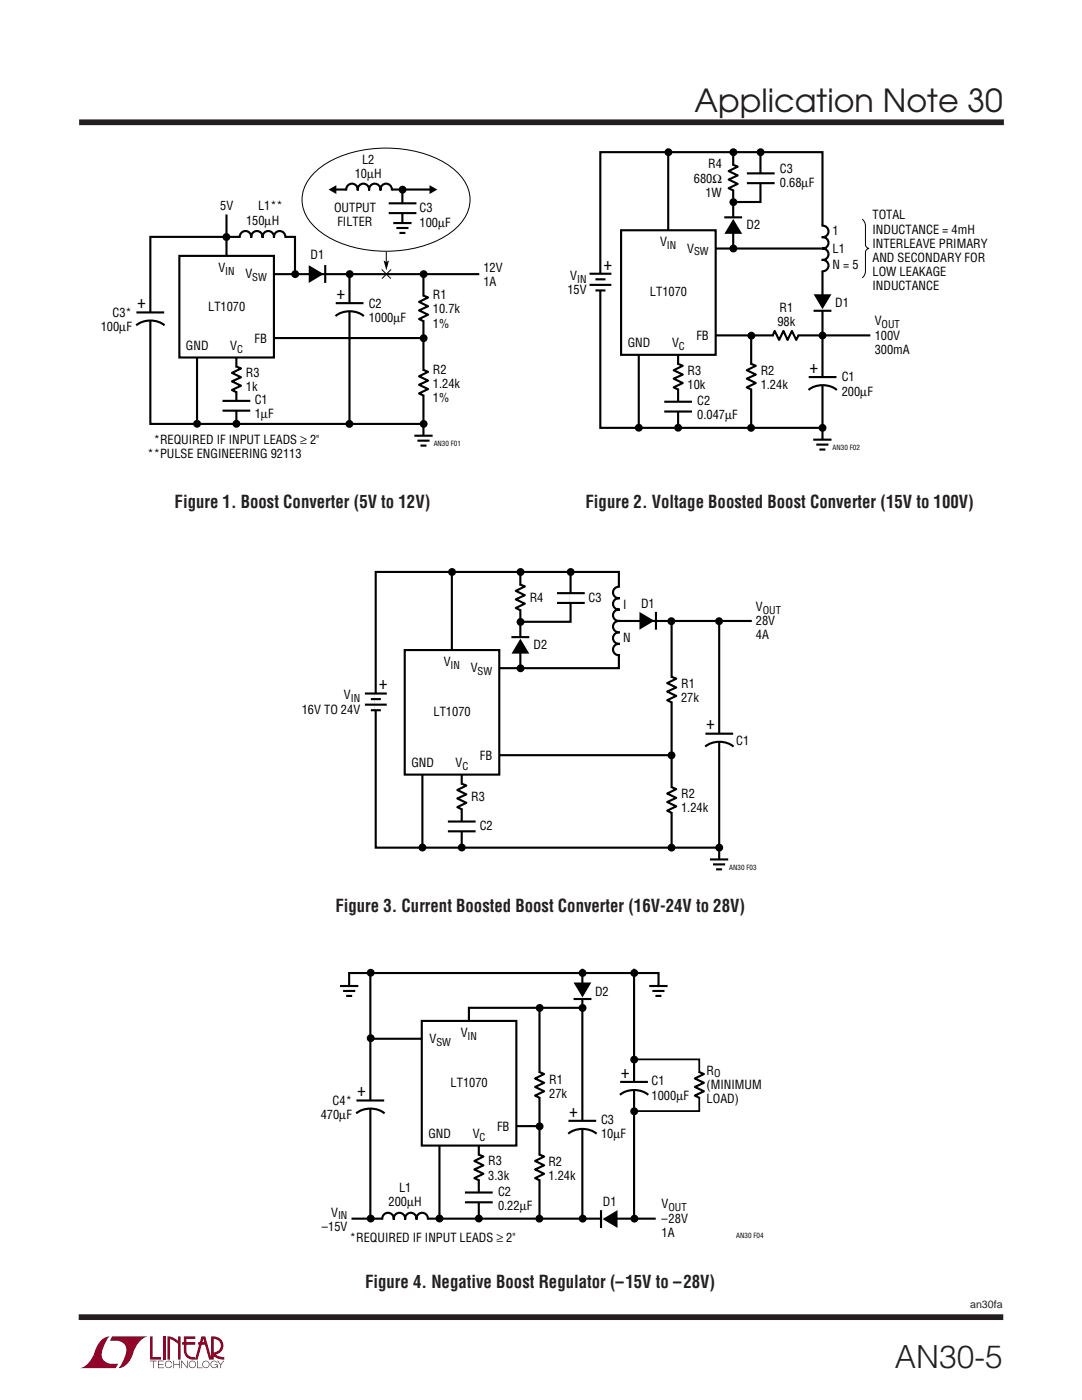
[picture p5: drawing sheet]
<svg xmlns="http://www.w3.org/2000/svg" width="216mm" height="279mm" viewBox="0 0 216 279" stroke-linecap="round" stroke-linejoin="round" font-family="sans-serif">
<path d="M15.8 24.4h184.5M15.7 262.9h184.5" fill="none" stroke="#231f20" stroke-width="1.1" stroke-linecap="butt"/>
<g fill="#900126">
<path d="M30 266.7h.5v4.1h1.6v.5h-2.1z"/>
<path d="M19.9 267.8a2.65 2.65 0 0 1 2-1.1 5.2 5.2 0 0 0-1.5 4.2 2.65 2.65 0 0 0 3.2 1.3l-.5 .8h-7.2a5 5 0 0 0 3.2-3.8z"/>
<path d="M22.4 266.7h7.2a5 5 0 0 0-3.2 3.9 3.3 3.3 0 0 1-2.8 2.4 5.2 5.2 0 0 0 1.5-4.2 2.65 2.65 0 0 0-3.2-1.2z"/>
<path d="M32.5 266.7h.5v4.6h-.5z"/>
<path d="M33.4 266.7l1.1 .2 1 .7v-.9h.5v4.6h-.5v-3.1l-1.6-1v4.1h-.5z"/>
<path d="M29.9 271.6h1.4v.1h-.6v1.3h-.2v-1.3h-.6z"/>
<path d="M31.5 271.6h1.2v.1h-1v.5h.9v.1h-.9v.6h1v.1h-1.2z"/>
<path d="M34.6 271.6h.1v.6h1.1v-.6h.1v1.4h-.1v-.7h-1.1v.7h-.1z"/>
<path d="M36.2 271.6h.1l1 1.2v-1.2h.2v1.4h-.2l-1-1.3v1.3h-.1z"/>
<path d="M39.3 271.6h.2v1.3h.9v.1h-1.1z"/>
<path d="M43.3 271.6h.2l.5 .7 .6-.7h.1l-.6 .8v.6h-.1v-.6z"/>
<path d="M36.7 266.7h2.3v.5h-1.8v.7h1.8v.5h-1.8v1.2a1.35 1.35 0 0 0 1.7 1.2v.5l1.3-4.6h.8l1.1 4.2v-4.2a1.88 1.88 0 0 1 2.4 1.4 1.88 1.88 0 0 1-1.5 2.3l.8 .3 1 .1v.5h-.5a3.4 3.4 0 0 1-1.8-.7v-.7a1.37 1.37 0 0 0 1.5-1.2 1.37 1.37 0 0 0-1.4-1.5v4.1h-.9l-.8-2.9h-1.4v-.5h1.3l-.2-.7-1.2 4.1a2.1 2.1 0 0 1-2.7-1.3v-1.6h-.4v-.5h.4z"/>
<path d="M37.9 271.8a.74 .74 0 0 1 1.1 .1 .74 .74 0 0 1-.4 1.1 .74 .74 0 0 1-.9-.7h.1a.61 .61 0 0 0 .8 .5 .61 .61 0 0 0 .2-1 .61 .61 0 0 0-1 .3v.2h-.1z"/>
<path d="M40.6 271.8a.74 .74 0 0 1 1.1 .1 .74 .74 0 0 1-.4 1.1 .74 .74 0 0 1-.9-.7h.1a.61 .61 0 0 0 .8 .5 .61 .61 0 0 0 .2-1 .61 .61 0 0 0-1 .3v.2h-.1z"/>
<path d="M42.2 271.8a.74 .74 0 0 1 1.2 .2h-.1a.6 .6 0 0 0-1-.2 .6 .6 0 0 0 .1 1 .6 .6 0 0 0 .9-.4h-.5v-.1h.7v.7h-.2v-.3a.74 .74 0 0 1-1.1 .2 .74 .74 0 0 1 0-1.1z"/>
<path d="M33.1 271.8a.73 .73 0 0 1 1.2 .3h-.1a.6 .6 0 0 0-.9-.3 .6 .6 0 0 0 0 1 .6 .6 0 0 0 .9-.3h.1a.74 .74 0 0 1-1.1 .4 .74 .74 0 0 1-.1-1.1z"/>
</g>
<g fill="none" stroke="#000" stroke-width=".42">
<path d="M45.2 42.8v12.1M47.8 47.5a1.16 1.16 0 0 1 1.2-1.4 1.16 1.16 0 0 1 1.1 1.4 1.15 1.15 0 0 1 1.2-1.4 1.15 1.15 0 0 1 1.1 1.4 1.15 1.15 0 0 1 1.1-1.4 1.15 1.15 0 0 1 1.2 1.4 1.16 1.16 0 0 1 1.1-1.4 1.16 1.16 0 0 1 1.1 1.4M48.1 54.7h47.5M58.9 54.9v-7.6h-28.9v37.3h54.5M64.9 52.9v3.6M69.7 54.7v29.8M84.4 58.9l1 .5-1.8 .9 1.8 .8-1.8 .8 1.8 .9-1.8 .9 1 .4M84.5 54.7v33.8M27.2 64.9a4.7 4.7 0 0 1 5.6 0M27.2 62.4h5.6M39.3 70.6v14M47.1 73.1l1 .4-1.8 .9 1.8 .9-1.8 .8 1.8 .9-1.8 .8 1 .5"/>
<path d="M47.2 70.6v14M48.1 67.5h36.4M66.9 63.1a4.7 4.7 0 0 1 5.7 0M67 60.5h5.5M84.4 73.8l1 .4-1.8 .9 1.8 .9-1.8 .8 1.8 .9-1.8 .8 1 .5M44.4 80h5.5M44.4 82h5.5"/>
</g>
<path d="M47.9 47.3h9M62.6 54.7h2.3M84.5 59.1v4.9M30 62.4v1.6M47.2 73.3v4.8M69.8 60.5v1.6M84.5 74v4.8M47.2 80v2" fill="none" stroke="#fff" stroke-width=".71" stroke-linecap="butt"/>
<g fill="#000">
<path d="M61.6 52.9l3 1.8-3 1.8z"/>
<circle cx="45.2" cy="47.3" r=".79"/>
<circle cx="58.9" cy="54.7" r=".79"/>
<circle cx="69.8" cy="54.7" r=".79"/>
<circle cx="84.5" cy="54.7" r=".79"/>
<circle cx="84.5" cy="67.5" r=".79"/>
<circle cx="47.2" cy="84.6" r=".79"/>
<circle cx="69.7" cy="84.6" r=".79"/>
<circle cx="84.5" cy="84.6" r=".79"/>
</g>
<path d="M35.8 51.1h18.9v20.2h-18.9z" fill="#fff"/>
<g fill="none" stroke="#000" stroke-width=".42">
<path d="M66.7 37.8h19.4M69.1 38a1.16 1.16 0 0 1 1.1-1.3 1.16 1.16 0 0 1 1.2 1.3 1.15 1.15 0 0 1 1.1-1.3 1.15 1.15 0 0 1 1.1 1.3 1.15 1.15 0 0 1 1.2-1.3 1.15 1.15 0 0 1 1.1 1.3 1.16 1.16 0 0 1 1.2-1.3 1.16 1.16 0 0 1 1.1 1.3M80.3 37.8v8M133.3 30.5v19.3M146.2 32.8l1 .5-1.8 .8 1.8 .9-1.8 .8 1.8 .9-1.8 .9 1 .4M146.3 30.5v19.3M149 34.6h5.6M149 36.6h5.6M151.7 30.4v9.9h-5.4M35.8 51.1h18.9v20.2h-18.9zM77.6 40.6h5.5M77.6 42.5h5.5"/>
<path d="M78.5 44.5h3.6M79.1 45.5h2.4M79.7 46.5h1.2M136.3 49.6h27.6M148.1 43.4h-3.6M164 45a1.16 1.16 0 0 1 1.3 1.2 1.16 1.16 0 0 1-1.3 1.1 1.15 1.15 0 0 1 1.3 1.2 1.15 1.15 0 0 1-1.3 1.1 1.15 1.15 0 0 1 1.3 1.1 1.15 1.15 0 0 1-1.3 1.2 1.16 1.16 0 0 1 1.3 1.1 1.16 1.16 0 0 1-1.3 1.1M127.5 70v15.4M135.2 72.6l1 .4-1.8 .9 1.8 .9-1.8 .8 1.8 .8-1.8 .9 1 .5M135.3 70v15.4M136.3 66.9h37.4M149.8 72.6l1 .4-1.8 .9 1.8 .9-1.8 .8 1.8 .8-1.8 .9 1 .5M149.9 67v18.3"/>
<path d="M161.3 77.8a4.7 4.7 0 0 1 5.7 0M161.4 75.3h5.5M162.3 62h3.6M82.7 87h3.6M83.3 87.9h2.4M83.9 88.9h1.2M132.5 80.2h5.6M132.5 82.1h5.6M164.1 85.4h-44.3v-55h44.3v57.8"/>
</g>
<g fill="#000">
<path d="M65.6 37.8l1.5-.8v1.7zM85.7 37l1.6 .8-1.6 .9zM76.5 52l.6 .3 .5-.3-.5 2zM146.3 43.7l1.8 3h-3.6zM162.4 58.7h3.5l-1.8 3z"/>
<circle cx="80.3" cy="37.9" r=".79"/>
<circle cx="133.4" cy="30.4" r=".79"/>
<circle cx="146.3" cy="30.4" r=".79"/>
<circle cx="151.8" cy="30.4" r=".79"/>
<circle cx="146.3" cy="40.3" r=".79"/>
<circle cx="146.3" cy="49.6" r=".79"/>
<circle cx="149.9" cy="67" r=".79"/>
<circle cx="164.1" cy="67" r=".79"/>
<circle cx="39.3" cy="84.6" r=".79"/>
<circle cx="135.3" cy="85.4" r=".79"/>
<circle cx="149.9" cy="85.4" r=".79"/>
<circle cx="164.1" cy="85.4" r=".79"/>
</g>
<path d="M80.3 44.5v2.2M84.5 87v2.2" fill="none" stroke="#fff" stroke-width=".97" stroke-linecap="butt"/>
<path d="M69.2 37.8h8.9M146.3 33v4.9M151.8 34.6v1.9M80.3 40.6v1.9M146.3 43.4v2.2M164.1 59.8v2.2M164.1 45.1v9M135.3 72.8v4.8M149.9 72.8v4.8M164.1 75.3v1.6M135.3 80.2v1.9" fill="none" stroke="#fff" stroke-width=".71" stroke-linecap="butt"/>
<path d="M62.6 34.7a19.2 19.2 0 0 1 12.6-5.1 22.3 22.3 0 0 1 15.4 4.2 7.3 7.3 0 0 1 2.3 9.3 14.4 14.4 0 0 1-8.9 6.1 24.6 24.6 0 0 1-19.4-2.5 8.2 8.2 0 0 1-4.2-8 7.9 7.9 0 0 1 2.2-4zM76.2 53.8l1.8 1.8M77.1 50.2v2.4M78 53.8l-1.8 1.8" fill="none" stroke="#000" stroke-width=".2"/>
<path d="M123.9 46h18.9v24.8h-18.9z" fill="#fff"/>
<g fill="none" stroke="#000" stroke-width=".42">
<path d="M117.6 54.6h4.4M117.6 56.9h4.4M118.8 55.7h2M118.8 58h2M123.9 46h18.9v24.8h-18.9zM159.4 66.9l-.5 .9-.9-1.8-.9 1.8-.8-1.8-.8 1.8-.9-1.8-.5 1.1M162.3 87.7h3.6M162.9 88.7h2.4M163.5 89.7h1.2M90.2 114.3v19.3M103.7 116.6l1 .4-1.8 .9 1.8 .9-1.8 .8 1.8 .9-1.8 .8 1 .5M103.8 114.3v19.3"/>
<path d="M111.1 118.4h5.6M113.9 114.2v9.9h-10.1M123.7 117.1a1.16 1.16 0 0 0-1.4 1.1 1.16 1.16 0 0 0 1.4 1.2 1.15 1.15 0 0 0-1.4 1.1 1.15 1.15 0 0 0 1.4 1.1 1.15 1.15 0 0 0-1.4 1.2 1.15 1.15 0 0 0 1.4 1.1 1.16 1.16 0 0 0-1.4 1.2 1.16 1.16 0 0 0 1.4 1.1 1.16 1.16 0 0 0-1.4 1.1 1.16 1.16 0 0 0 1.4 1.2 1.15 1.15 0 0 0-1.4 1.1 1.15 1.15 0 0 0 1.4 1.2h-.2M98.9 133.3h24.6v-19.2h-48.5v55.1h68.5M105.6 127.2h-3.6M111.1 120.3h5.6M130.9 122.1v3.6M133.9 135l1 .4-1.8 .9 1.8 .9-1.8 .8 1.8 .9-1.8 .8 1 .5M134 124v45.1M143.5 124.2v47.8M84.3 153.8v15.4M92 156.4l1.1 .4-1.8 .9 1.8 .8-1.8 .9 1.8 .8-1.8 .9 .9 .5"/>
<path d="M92.1 153.8v15.4M93.1 150.7h40.8M133.9 157.1l1 .4-1.8 .9 1.8 .8-1.8 .9 1.8 .8-1.8 .9 1 .5M140.7 149a4.7 4.7 0 0 1 5.7 0M140.8 146.4h5.5M89.4 164h5.5M89.4 165.9h5.5"/>
</g>
<g fill="#000">
<path d="M103.8 127.5l1.8 2.9h-3.5zM127.6 122.1l3 1.8-3 1.8z"/>
<circle cx="127.5" cy="85.4" r=".79"/>
<circle cx="90.2" cy="114.2" r=".79"/>
<circle cx="103.9" cy="114.2" r=".79"/>
<circle cx="113.9" cy="114.2" r=".79"/>
<circle cx="103.9" cy="124.1" r=".79"/>
<circle cx="103.9" cy="133.4" r=".79"/>
<circle cx="134" cy="124" r=".79"/>
<circle cx="143.5" cy="124" r=".79"/>
<circle cx="134" cy="150.7" r=".79"/>
<circle cx="92.1" cy="169.1" r=".79"/>
<circle cx="134" cy="169.2" r=".79"/>
<circle cx="143.5" cy="169.2" r=".79"/>
</g>
<path d="M164.1 87.8v2.2" fill="none" stroke="#fff" stroke-width=".97" stroke-linecap="butt"/>
<path d="M119.8 54.7v3.3" fill="none" stroke="#fff" stroke-width=".62" stroke-linecap="butt"/>
<path d="M172 43.7a1.77 1.77 0 0 1 .7 1.4v3.8a.85 .85 0 0 0 .7 .7 .85 .85 0 0 0-.7 .7v3.8a1.75 1.75 0 0 1-.7 1.4" fill="none" stroke="#000" stroke-width=".2"/>
<path d="M154.4 66.9h4.8M103.8 116.8v4.8M113.9 118.4v1.9M123.5 117.2v13.5M103.8 127.2v2.2M128.6 123.9h2.2M134 135.2v4.8M92.2 156.6v4.8M134 157.3v4.8M143.5 146.5v1.5M92.1 164v1.9" fill="none" stroke="#fff" stroke-width=".71" stroke-linecap="butt"/>
<path d="M80.8 129.7h18.8v24.9h-18.8z" fill="#fff"/>
<g fill="none" stroke="#000" stroke-width=".42">
<path d="M72.8 138.4h4.4M74 139.5h2M80.8 129.7h18.8v24.9h-18.8zM123.5 123.9h26.5M72.8 140.6h4.4M74 141.7h2M141.7 171.5h3.6M142.3 172.5h2.4M142.9 173.5h1.2M69.7 197.9v-3.7h61.7v4.3M73.9 194.3v48.8M116.2 193.3v50"/>
<path d="M118 199.4h-3.5M126.5 193.3v50M71.1 219.6h5.6M73.8 207.3h11.4M107.6 213.9l1 .4-1.8 .9 1.8 .9-1.8 .8 1.8 .9-1.8 .8 .9 .5M107.6 201.1v42M116.3 201.1h-22.7v6.5M123.7 218.5a4.7 4.7 0 0 1 5.7 0M123.7 215.9h5.6M139.4 213.9l1.1 .4-1.8 .9 1.8 .9-1.8 .8 1.8 .9-1.8 .8 .9 .5M71.1 222.2a4.7 4.7 0 0 1 5.6 0M87.7 227.8v15.4"/>
<path d="M92.8 238h5.5M92.8 239.9h5.5M95.4 230.4l1.1 .4-1.8 .9 1.8 .9-1.8 .8 1.8 .9-1.8 .8 .9 .5M95.5 227.8v15.4M96.5 224.7h11.1M107.6 230.4l1 .4-1.8 .9 1.8 .9-1.8 .8 1.8 .9-1.8 .8 .9 .5M113.4 226.3a4.7 4.7 0 0 1 5.6 0M113.4 223.7h5.6M70.1 243.2h60.7M76.3 243.4a1.16 1.16 0 0 1 1.1-1.4 1.16 1.16 0 0 1 1.2 1.4 1.15 1.15 0 0 1 1.1-1.4 1.15 1.15 0 0 1 1.1 1.4 1.15 1.15 0 0 1 1.2-1.4 1.15 1.15 0 0 1 1.1 1.4 1.16 1.16 0 0 1 1.1-1.4 1.16 1.16 0 0 1 1.2 1.4M119.9 241.5v3.6"/>
</g>
<g fill="#000">
<path d="M114.4 196.1h3.6l-1.8 3zM120.2 243.3l3-1.8v3.6z"/>
<circle cx="84.3" cy="169.1" r=".79"/>
<circle cx="116.2" cy="194.2" r=".79"/>
<circle cx="126.6" cy="194.2" r=".79"/>
<circle cx="107.7" cy="201.2" r=".79"/>
<circle cx="116.2" cy="201.2" r=".79"/>
<circle cx="126.5" cy="211.5" r=".79"/>
<circle cx="107.7" cy="224.8" r=".79"/>
<circle cx="126.5" cy="221.8" r=".79"/>
<circle cx="95.5" cy="243.2" r=".79"/>
<circle cx="107.6" cy="243.2" r=".79"/>
<circle cx="116.3" cy="243.2" r=".79"/>
<circle cx="126.6" cy="243.2" r=".79"/>
</g>
<path d="M143.5 171.5v2.3" fill="none" stroke="#fff" stroke-width=".97" stroke-linecap="butt"/>
<path d="M75 138.4v3.4" fill="none" stroke="#fff" stroke-width=".62" stroke-linecap="butt"/>
<path d="M126.5 211.4h13v10.3h-13" fill="none" stroke="#000" stroke-width=".35"/>
<path d="M116.2 197.1v2.2M73.9 219.7v1.5M107.7 214.1v4.8M126.5 216v1.5M139.6 214.1v4.8M95.6 238v1.9M95.6 230.6v4.8M107.7 230.6v4.8M116.2 223.7v1.6M76.4 243.2h8.9M120 243.3h2.2" fill="none" stroke="#fff" stroke-width=".71" stroke-linecap="butt"/>
<path d="M84.2 203.7h18.8v24.9h-18.8z" fill="#fff"/>
<path d="M67.9 196.8h3.6M68.5 197.8h2.4M69.1 198.8h1.2M129.6 196.8h3.6M130.2 197.8h2.4M130.8 198.8h1.2M84.2 203.7h18.8v24.9h-18.8z" fill="none" stroke="#000" stroke-width=".42"/>
<g fill="#000">
<circle cx="74" cy="194.1" r=".79"/>
<circle cx="74" cy="207.2" r=".79"/>
<circle cx="74" cy="243.2" r=".79"/>
<circle cx="87.7" cy="243.2" r=".79"/>
</g>
<path d="M69.7 196.8v2.2M131.4 196.8v2.2" fill="none" stroke="#fff" stroke-width=".97" stroke-linecap="butt"/>
<g font-size="6.3" fill="#231f20">
<text x="138.6" y="22.4">Application Note 30</text>
<text x="178.6" y="273">AN30-5</text>
</g>
<g font-size="3.5">
<text x="120.4" y="53.8">+</text>
<text x="67.1" y="59.6">+</text>
<text x="27.4" y="61.5">+</text>
<text x="161.5" y="74.4">+</text>
<text x="75.6" y="137.6">+</text>
<text x="140.9" y="145.6">+</text>
<text x="123.9" y="215.1">+</text>
<text x="71.3" y="218.8">+</text>
<text x="113.6" y="222.8">+</text>
</g>
<g font-size="3.5" fill="#231f20">
<text x="34.8" y="101.4">Figure 1. Boost Converter (5V to 12V)</text>
<text x="116.8" y="101.4">Figure 2. Voltage Boosted Boost Converter (15V to 100V)</text>
<text x="66.9" y="182">Figure 3. Current Boosted Boost Converter (16V-24V to 28V)</text>
<text x="72.9" y="257.1">Figure 4. Negative Boost Regulator (–15V to –28V)</text>
</g>
<g font-size="2.5">
<text x="70.8" y="35.6">10µH</text>
<text x="72.3" y="32.8">L2</text>
<text x="141.3" y="33.6">R4</text>
<text x="155.6" y="34.6">C3</text>
<text x="44" y="42">5V</text>
<text x="138.5" y="36.4">680Ω</text>
<text x="140.8" y="39.3">1W</text>
<text x="155.6" y="37.4">0.68µF</text>
<text x="49.1" y="44.8">150µH</text>
<text x="51.5" y="42">L1**</text>
<text x="66.7" y="42.2">OUTPUT</text>
<text x="67.3" y="45.1">FILTER</text>
<text x="83.7" y="42.4">C3</text>
<text x="83.7" y="45.2">100µF</text>
<text x="148.9" y="45.6">D2</text>
<text x="166.1" y="46.9">1</text>
<text x="174.1" y="43.8">TOTAL</text>
<text x="174.1" y="46.6">INDUCTANCE = 4mH</text>
<text x="62" y="51.7">D1</text>
<text x="131.7" y="49.2">V</text>
<text x="137.1" y="50.4">V</text>
<text x="166.1" y="50.5">L1</text>
<text x="166.1" y="53.8">N = 5</text>
<text x="174.1" y="49.4">INTERLEAVE PRIMARY</text>
<text x="174.1" y="52.3">AND SECONDARY FOR</text>
<text x="43.6" y="54.3">V</text>
<text x="49" y="55.5">V</text>
<text x="86.4" y="59.7">R1</text>
<text x="96.5" y="54.3">12V</text>
<text x="96.5" y="57.1">1A</text>
<text x="113.2" y="58.7">15V</text>
<text x="113.8" y="55.9">V</text>
<text x="129.7" y="59.1">LT1070</text>
<text x="174.1" y="55.1">LOW LEAKAGE</text>
<text x="174.1" y="57.9">INDUCTANCE</text>
<text x="22.5" y="63.2">C3*</text>
<text x="41.5" y="62.1">LT1070</text>
<text x="73.6" y="61.4">C2</text>
<text x="73.6" y="64.2">1000µF</text>
<text x="86.4" y="62.5">10.7k</text>
<text x="86.4" y="65.4">1%</text>
<text x="155.1" y="65.1">98k</text>
<text x="155.5" y="62.2">R1</text>
<text x="166.7" y="61.3">D1</text>
<text x="174.5" y="65">V</text>
<text x="20.1" y="66">100µF</text>
<text x="37.1" y="69.9">GND</text>
<text x="45.9" y="69.9">V</text>
<text x="50.8" y="68.4">FB</text>
<text x="125.3" y="69.3">GND</text>
<text x="134.1" y="69.3">V</text>
<text x="139" y="67.9">FB</text>
<text x="174.5" y="67.8">100V</text>
<text x="174.5" y="70.6">300mA</text>
<text x="49.1" y="75.3">R3</text>
<text x="86.4" y="74.6">R2</text>
<text x="86.4" y="77.4">1.24k</text>
<text x="137.2" y="74.8">R3</text>
<text x="137.2" y="77.6">10k</text>
<text x="151.8" y="74.8">R2</text>
<text x="151.8" y="77.6">1.24k</text>
<text x="168" y="76.1">C1</text>
<text x="49.1" y="78.1">1k</text>
<text x="50.8" y="80.7">C1</text>
<text x="50.8" y="83.5">1µF</text>
<text x="86.4" y="80.2">1%</text>
<text x="139.1" y="80.9">C2</text>
<text x="139.1" y="83.7">0.047µF</text>
<text x="168" y="78.9">200µF</text>
<text x="30.7" y="88.6">*REQUIRED IF INPUT LEADS ≥ 2&quot;</text>
<text x="29.5" y="91.4">**PULSE ENGINEERING 92113</text>
<text x="105.7" y="120.2">R4</text>
<text x="117.5" y="120.2">C3</text>
<text x="124.3" y="121.5">I</text>
<text x="127.9" y="121.4">D1</text>
<text x="150.8" y="124.8">28V</text>
<text x="150.8" y="121.9">V</text>
<text x="106.5" y="129.4">D2</text>
<text x="124.3" y="128.2">N</text>
<text x="150.8" y="127.6">4A</text>
<text x="88.5" y="132.9">V</text>
<text x="93.9" y="134.2">V</text>
<text x="135.9" y="137.2">R1</text>
<text x="60.2" y="142.4">16V TO 24V</text>
<text x="68.6" y="139.6">V</text>
<text x="86.5" y="142.9">LT1070</text>
<text x="135.9" y="140">27k</text>
<text x="146.9" y="148.6">C1</text>
<text x="82.1" y="153.1">GND</text>
<text x="90.9" y="153.1">V</text>
<text x="95.8" y="151.7">FB</text>
<text x="94" y="160">R3</text>
<text x="135.9" y="159.3">R2</text>
<text x="95.7" y="165.7">C2</text>
<text x="135.9" y="162.1">1.24k</text>
<text x="118.7" y="198.7">D2</text>
<text x="85.7" y="208.2">V</text>
<text x="91.9" y="207">V</text>
<text x="141" y="214.5">R</text>
<text x="66.4" y="220.5">C4*</text>
<text x="89.9" y="216.9">LT1070</text>
<text x="109.6" y="216.3">R1</text>
<text x="109.6" y="219.2">27k</text>
<text x="130" y="216.6">C1</text>
<text x="130" y="219.4">1000µF</text>
<text x="141" y="217.3">(MINIMUM</text>
<text x="141" y="220.1">LOAD)</text>
<text x="64" y="223.3">470µF</text>
<text x="85.5" y="227.2">GND</text>
<text x="94.3" y="227.2">V</text>
<text x="99.2" y="225.7">FB</text>
<text x="119.9" y="224.4">C3</text>
<text x="119.9" y="227.2">10µF</text>
<text x="97.4" y="232.6">R3</text>
<text x="109.4" y="232.6">R2</text>
<text x="79.6" y="237.9">L1</text>
<text x="97.4" y="235.4">3.3k</text>
<text x="99.4" y="238.7">C2</text>
<text x="109.4" y="235.4">1.24k</text>
<text x="64.3" y="245.6">–15V</text>
<text x="66.1" y="242.8">V</text>
<text x="77.5" y="240.8">200µH</text>
<text x="99.4" y="241.5">0.22µF</text>
<text x="120.3" y="240.6">D1</text>
<text x="132" y="241.2">V</text>
<text x="132" y="244">–28V</text>
<text x="69.8" y="247.9">*REQUIRED IF INPUT LEADS ≥ 2&quot;</text>
<text x="132" y="246.8">1A</text>
</g>
<g font-size="2.1">
<text x="133.1" y="49.7">IN</text>
<text x="138.5" y="51">SW</text>
<text x="44.9" y="54.8">IN</text>
<text x="50.3" y="56.1">SW</text>
<text x="115.2" y="56.4">IN</text>
<text x="175.9" y="65.5">OUT</text>
<text x="47.3" y="70.4">C</text>
<text x="135.5" y="69.9">C</text>
<text x="152.2" y="122.5">OUT</text>
<text x="89.9" y="133.5">IN</text>
<text x="95.3" y="134.7">SW</text>
<text x="70" y="140.1">IN</text>
<text x="92.3" y="153.7">C</text>
<text x="87.1" y="208.7">SW</text>
<text x="93.3" y="207.5">IN</text>
<text x="142.5" y="215">O</text>
<text x="95.7" y="227.7">C</text>
<text x="67.4" y="243.3">IN</text>
<text x="133.4" y="241.7">OUT</text>
</g>
<text font-size="2.1" fill="#231f20" x="193.6" y="261.1">an30fa</text>
<g font-size="1.4">
<text x="86.5" y="89">AN30 F01</text>
<text x="166.1" y="89.8">AN30 F02</text>
<text x="145.5" y="173.5">AN30 F03</text>
<text x="146.9" y="247">AN30 F04</text>
</g>
</svg>
